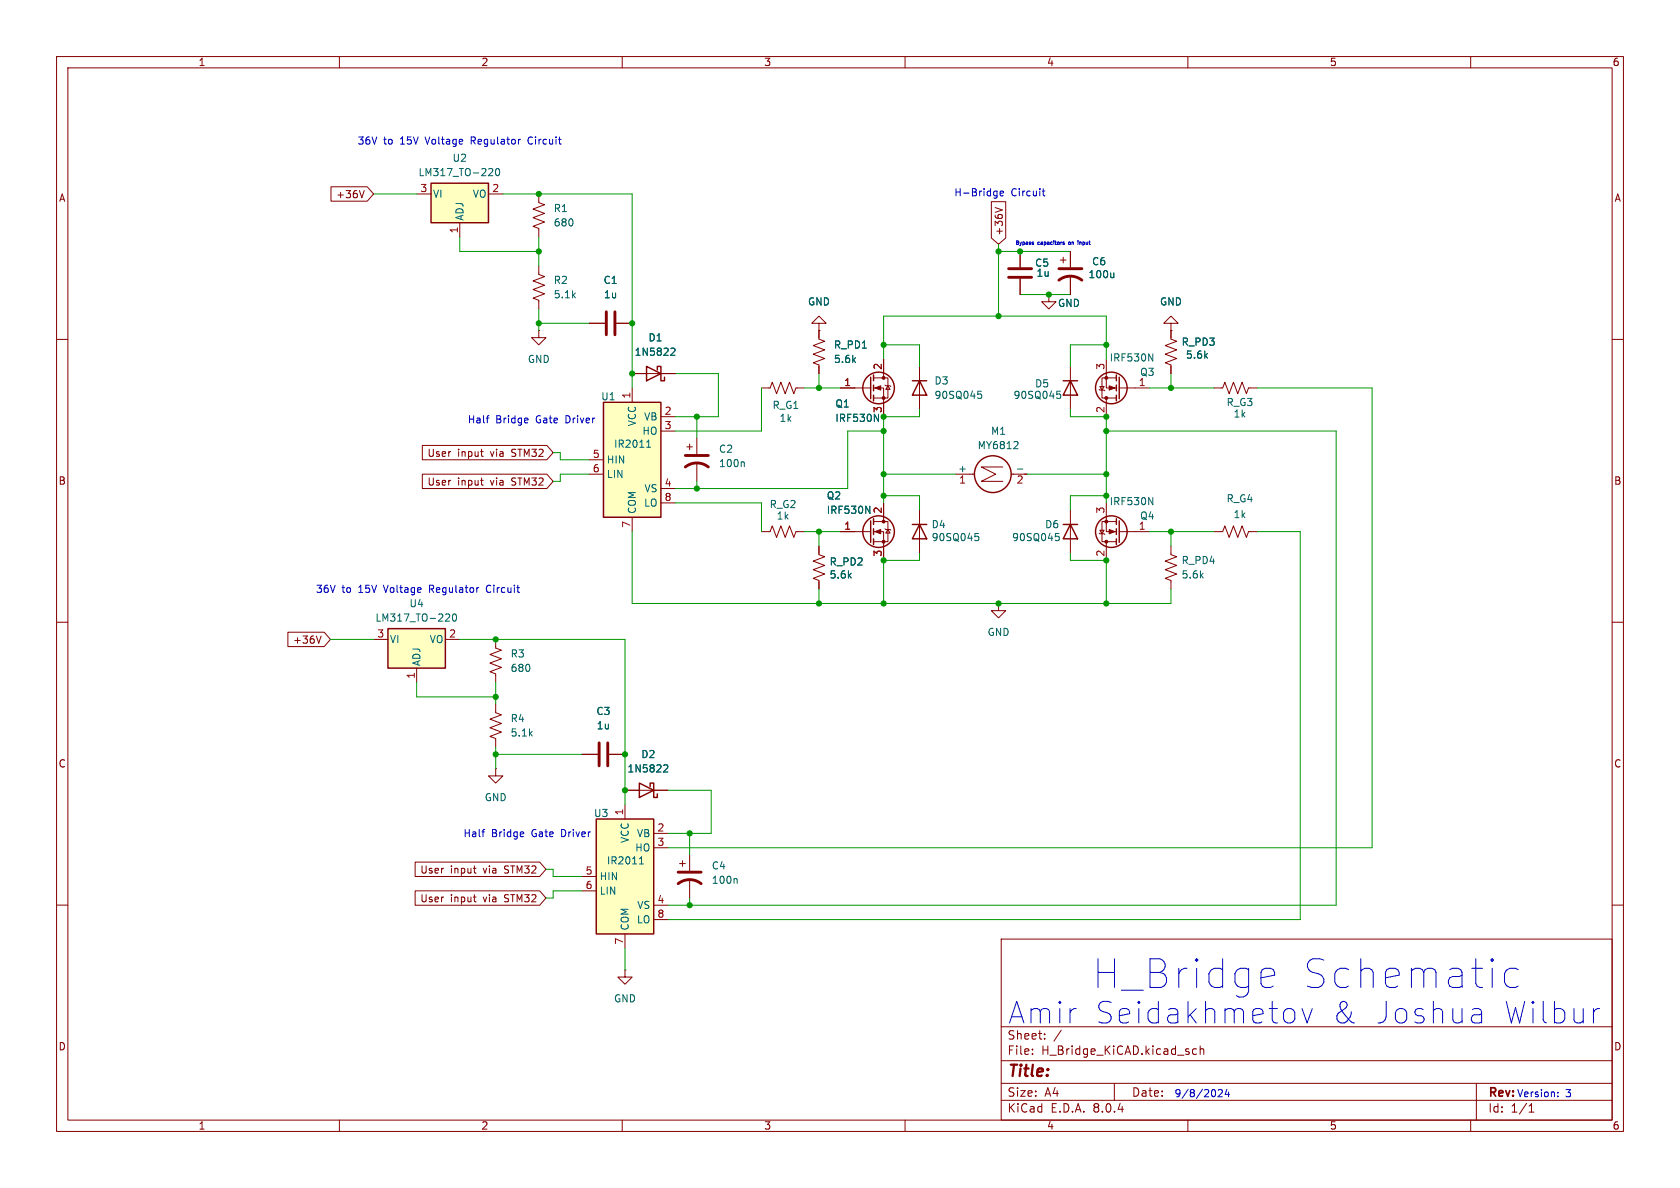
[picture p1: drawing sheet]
<svg xmlns="http://www.w3.org/2000/svg" width="297mm" height="210mm" viewBox="0 0 297 210" stroke-linecap="round" stroke-linejoin="round" font-family="sans-serif">
<g fill="none" stroke="#840000" stroke-width=".18">
<path d="M10 10h277v190h-277zM12 12h273v186h-273zM60 10v2M110 10v2M160 10v2M210 10v2M260 10v2M10 60h2M285 60h2M10 110h2M285 110h2M10 160h2"/>
<path d="M285 160h2M177 166h108v32h-108zM60 198v2M110 198v2M160 198v2M177 194.5h108M177 191.5h108M177 187.5h108M177 181.5h108M182.5 186.3v.1M182.5 185.5v.1M184.7 183.6v.1"/>
<path d="M187.6 182.1l-1.3 2M197 191.5v3M210 198v2M211.5 185.5l-.4-.1-.3 .3v.4l.2 .2h.5M212.2 185.5l.2-.1 .3 .1 .1 .9M212.2 184.9v1.5M260 198v2M261 191.5v6.5M270.3 196.6h.9M270.3 195.5l.4-.4v1.5"/>
</g>
<path d="M106.7 71.1h10.1v20.3h-10.1z" fill="#ffffc2"/>
<g fill="none" stroke="#840000" stroke-width=".25">
<path d="M106.7 71.1h10.1v20.3h-10.1zM114.3 64.8l2.5 1.2-2.5 1.3zM116.2 65.4v-.6h.6v2.5h.7v-.6M153.9 66.7v3.8M154.4 66.3v1M154.4 68.1v1M154.4 69.9v1M161.3 67.3h2.5M162.6 67.3l1.2 2.6h-2.5zM153.9 92.1v3.8M154.4 91.7v1M154.4 93.5v1"/>
<path d="M154.4 95.3v1M161.3 92.7h2.5M162.6 92.7l1.2 2.6h-2.5zM197.4 91.7v1M197.4 93.5v1M197.4 95.3v1M197.9 92.1v3.8"/>
<circle cx="155.3" cy="68.6" r="2.79"/>
<circle cx="155.3" cy="94" r="2.79"/>
<circle cx="196.5" cy="94" r="2.79"/>
</g>
<g fill="none" stroke="#840000" stroke-width=".18">
<path d="M144.8 57.2h1.2l-1.2-1.3-1.3 1.3h1.3v1.2M144.8 58.4h.1M144.8 58.4v1.5l1 .4-2 .8 2 .7-2 .8 2 .8-2 .7 1 .4v1.5M111.8 68.6v2.5M111.8 66h7.6M116.8 73.7h2.6M116.8 76.2h2.6M121.4 79h1M121.9 78.5v1M123.2 77.5v2.8M134.6 68.6h1.5l.4-1 .8 2 .7-2 .8 2 .8-2 .7 2 .4-1h1.5M148.6 68.6h5.3"/>
<path d="M154.4 68.6h1.8v5.1M154.4 66.8h2.6v3.6h-2.6M156.2 63.5v3.3M156.5 68.1l.1 .1h.8l.1 .1M157 68.2l.4 .6h-.8zM162.6 64.8v7.6M214.6 68.6h1.6l.3-1 .8 2 .8-2 .7 2 .8-2 .7 2 .4-1h1.5M104.1 81.3h2.6M104.1 83.8h2.6M111.8 91.4v2.6M116.8 86.4h2.6M116.8 88.9h2.6"/>
<path d="M123.2 81.8v3.3M134.6 94h1.5l.4-1 .8 2 .7-2 .8 2 .8-2 .7 2 .4-1h1.5M144.8 96.5v1.5l1 .4-2 .8 2 .7-2 .8 2 .8-2 .7 1 .4v1.5M148.6 94h5.3M154.4 94h1.8v5.1M154.4 92.2h2.6v3.6h-2.6M156.2 88.9v3.3M156.5 93.5l.1 .1h.8l.1 .1M157 93.6l.4 .6h-.8zM162.6 90.2v7.6M194.3 94.2l.1 .2h.8l.1 .1M194.4 93.7h.8l-.4 .7z"/>
<path d="M195.6 88.9v5.1h1.8M195.6 95.8v3.3M197.4 92.2h-2.6v3.6h2.6M197.9 94h5.3M207 96.5v1.5l1 .4-2 .8 2 .7-2 .8 2 .8-2 .7 1 .4v1.5M214.6 94h1.6l.3-1 .8 2 .8-2 .7 2 .8-2 .7 2 .4-1h1.5M87.6 113v1.6l1 .3-2 .8 2 .8-2 .7 2 .8-2 .7 1 .4v1.6M87.6 124.5v1.5l1 .4-2 .7 2 .8-2 .8 2 .7-2 .8 1 .4v1.5M102.9 133.4h2.8M107.7 133.4h2.8"/>
</g>
<path d="M114.3 79.1h.7M114.4 78.1l.3-.3v1.3M118.8 61.5l.4 .1 .1 .3-.8 .9h.8M154.6 73.2l.7 1.3v-1.3M172.9 69.2h.6M173 69.6h.3l.3 .3-.1 .4-.5 .1M131.4 81.6l.2 .2v.7M153.1 89.5l.7 1.2v-1.2M172.4 94.3h.6M172.5 94.8h.3l.2 .2v.5l-.5 .1M203.1 88l.7 1.2v-1.2" fill="none" stroke="#006464" stroke-width=".18"/>
<path d="M121.2 82.6a3.3 3.3 0 0 1 4 0M121.2 80.5h4M105.9 131.3v4.1M107.4 131.3v4.1" fill="none" stroke="#840000" stroke-width=".51"/>
<g fill="#840000" stroke="#840000" stroke-width=".18">
<path d="M154.7 94l1-.4v.8z"/>
<path d="M196.1 93.6l1 .4-1 .4z"/>
<path d="M154.7 68.6l1-.4v.8z"/>
<circle cx="156.2" cy="95.8" r=".25"/>
<circle cx="156.2" cy="92.2" r=".25"/>
<circle cx="195.6" cy="92.2" r=".25"/>
<circle cx="195.6" cy="95.8" r=".25"/>
<circle cx="156.2" cy="70.4" r=".25"/>
<circle cx="156.2" cy="66.8" r=".25"/>
</g>
<path d="M76.2 32.4h10.2v7h-10.2z" fill="#ffffc2"/>
<g fill="none" stroke="#840000" stroke-width=".25">
<path d="M76.2 32.4h10.2v7h-10.2zM188 67.3h2.5M189.2 67.3l1.3 2.6h-2.5zM197.4 66.3v1M197.4 68.1v1M197.4 69.9v1M197.9 66.7v3.8M188 92.7h2.5M189.2 92.7l1.3 2.6h-2.5zM113 138.4l2.6 1.3-2.6 1.3zM114.9 139.1v-.7h.7v2.6h.6v-.7"/>
<circle cx="196.5" cy="68.6" r="2.79"/>
<circle cx="175.5" cy="83.8" r="3.3"/>
</g>
<g fill="none" stroke="#840000" stroke-width=".18">
<path d="M73.7 34.3h2.5M81.3 39.4v2.5M86.4 34.3h2.5M95.2 34.3v1.5l1.1 .4-2.1 .8 2.1 .7-2.1 .8 2.1 .7-2.1 .8 1 .4v1.5M95.2 58.4v1.3h1.3l-1.3 1.3-1.2-1.3h1.2M95.2 58.4h.1M95.2 47v1.5l1.1 .4-2.1 .8 2.1 .7-2.1 .8 2.1 .7-2.1 .8 1 .4v1.5M104.1 57.2h2.8M109 57.2h2.8M180.3 44.5v2.7M180.3 49.3v2.8M185.4 52.1v1.2h1.3l-1.3 1.3-1.3-1.3h1.3"/>
<path d="M185.4 52.1h.1M187.5 46h1M188 45.5v1M189.2 44.5v2.7M189.2 48.8v3.3M207 58.4v1.5l1 .4-2 .8 2 .7-2 .8 2 .8-2 .7 1 .4v1.5M207 57.2h1.3l-1.3-1.3-1.3 1.3h1.3v1.2M207 58.4h.1M189.2 64.8v7.6M194.3 68.8l.1 .2h.8l.1 .1M194.4 68.3h.8l-.4 .7zM195.6 63.5v5.1h1.8"/>
<path d="M195.6 70.4v3.3M197.4 66.8h-2.6v3.6h2.6M197.9 68.6h5.3M168.9 83.8h3.4M177.3 82.6h-3.8l2.5 1.2-2.5 1.3h3.8M178.8 83.8h2.8M189.2 90.2v7.6M110.5 139.7h7.6M120.1 152.7h1.1M120.6 152.1v1.1M121.9 151.1v2.8M121.9 155.4v3.4"/>
<path d="M110.5 171.5v1.2h1.3l-1.3 1.3-1.3-1.3h1.3M110.5 171.5h.1"/>
</g>
<g fill="none" stroke="#006464" stroke-width=".18">
<path d="M86.6 29.8l.4 .1 .1 .3-.8 .9h.8M87.7 29.9l.2-.1a.68 .68 0 0 1 .4 .6 .68 .68 0 0 1-.4 .7l-.2-.2-.1-.3zM196.9 48.2v.9M196.9 49l-.2 .1M179.9 78.1l.1 .2-.1 .3-.7 .7h.8M186.9 69.2h.6M187 69.6h.3l.2 .3v.4l-.5 .1M203.1 62.6l.7 1.2v-1.2M179.9 82.9h.9M186.6 94.3h.6M186.7 94.8h.3l.3 .2-.1 .5-.5 .1M117.5 135.2l.4 .1 .2 .3-.8 .9h.8"/>
<path d="M130.1 155.3l.2 .2v.7"/>
</g>
<path d="M107.2 55.1v4.1M108.7 55.1v4.1M178.3 49h4.1M178.3 47.5h4.1M187.2 49.5a3.3 3.3 0 0 1 4.1 0M187.2 47.5h4.1M119.9 156.2a3.3 3.3 0 0 1 4.1 0M119.9 154.2h4.1" fill="none" stroke="#840000" stroke-width=".51"/>
<g fill="#840000" stroke="#840000" stroke-width=".18">
<path d="M196.1 68.2l1 .4-1 .4z"/>
<circle cx="195.6" cy="66.8" r=".25"/>
<circle cx="195.6" cy="70.4" r=".25"/>
</g>
<path d="M68.6 111.1h10.1v7h-10.1z" fill="#ffffc2"/>
<path d="M68.6 111.1h10.1v7h-10.1z" fill="none" stroke="#840000" stroke-width=".25"/>
<path d="M66 113h2.6M73.7 118.1v2.6M78.7 113h2.6" fill="none" stroke="#840000" stroke-width=".18"/>
<path d="M79 108.5l.4 .1 .1 .3-.8 .9h.8M80.1 108.7l.2-.2a.68 .68 0 0 1 .4 .7 .68 .68 0 0 1-.4 .6l-.2-.1-.1-.4z" fill="none" stroke="#006464" stroke-width=".18"/>
<path d="M105.4 144.8h10.2v20.3h-10.2z" fill="#ffffc2"/>
<path d="M105.4 144.8h10.2v20.3h-10.2z" fill="none" stroke="#840000" stroke-width=".25"/>
<g fill="none" stroke="#840000" stroke-width=".18">
<path d="M58.5 33h6.4l1.1 1.3-1.1 1.3h-6.4zM64.4 33.7l-.4 1.3M175.3 35.7h2.5v6.4l-1.3 1.1-1.2-1.1zM175.9 36.7l1.3 .4M104.1 57.2h2.8M109 57.2h2.8M144.8 58.4h.1M144.8 58.4v1.3M180.3 44.5v2.7M180.3 49.3v2.8M185.4 52.1h.1M189.2 44.5v2.7"/>
<path d="M189.2 48.8v3.3M207 58.4h.1M207 58.4v1.3M74.7 78.7h22l1.1 1.3-1.1 1.3h-22zM85 79.8h.4M111.8 66h2.5M116.8 66h2.6M144.8 64.8v1.2M148.6 68.6h2.5M156.2 63.5v2.5M156.2 71.1v2.6M207 64.8v1.2"/>
<path d="M74.7 83.8h22l1.1 1.3-1.1 1.3h-22zM85 84.9h.4M85.2 85.7l.2 .1M85.2 80.6l.2 .1M144.8 96.5v1.3M148.6 94h2.5M156.2 88.9v2.5M156.2 96.5v2.6M50.9 111.8h6.4l1.1 1.2-1.1 1.3h-6.4zM56.8 112.4l-.5 1.3M144.8 102.9v1.2M176.5 106.7v1.3h1.3l-1.3 1.2-1.2-1.2h1.2"/>
<path d="M176.5 106.7h.1M87.6 135.9v1.3h1.3l-1.3 1.2-1.2-1.2h1.2M87.6 135.9h.1M102.9 133.4h2.8M107.7 133.4h2.8M110.5 139.7h2.5M115.6 139.7h2.5M73.4 152.4h22l1.1 1.3-1.1 1.2h-22zM73.4 157.5h22l1.1 1.3-1.1 1.2h-22zM83.7 153.5h.5M83.7 158.6h.5M83.9 154.3h.3"/>
<path d="M83.9 159.4h.3M102.9 154.9h2.5M102.9 157.5h2.5M110.5 142.2v2.6M115.6 147.3h2.5M115.6 149.9h2.5M110.5 165.1v2.5M115.6 160h2.5M115.6 162.6h2.5"/>
</g>
<path d="M196.9 48.2v.9M196.9 49l-.2 .1M118.8 61.5l.4 .1 .1 .3-.8 .9h.8M154.6 73.2l.7 1.3v-1.3M153.1 89.5l.7 1.2v-1.2M117.5 135.2l.4 .1 .2 .3-.8 .9h.8M113 152.7h.8M113.2 151.8l.2-.3v1.2" fill="none" stroke="#006464" stroke-width=".18"/>
<g fill="none" stroke="#0000c2" stroke-width=".18">
<path d="M91.9 24.6h.1M93.6 24.3l-.3 .4 .3 .7M175.9 33.8h.4M176.3 33.8v1l-.3 .2M176.3 34.6h-.4M176.8 34.2l.6-.1v-.3h-.4l-.2 .2 .1 .6h.5M184.3 33.8h.4M184.4 33.3v1.1l.3 .2M182.6 43l.1 .1-.2 .1M182.6 42.8h.1M188.1 42.8l-.2 .1 .2 .1v.2h-.2M189 42.8l-.1 .1 .1 .3"/>
<path d="M190.6 42.6h.1M190.6 42.8v.4M190.9 42.8v.4M191.1 42.8l-.2 .1M86 73.9h.5M86.3 73.5h.2M93.3 74v.2l-.6 .1M84.5 103.9h.1M86.2 103.5l-.2 .5 .2 .7M85.2 147.1h.5M85.6 146.6h.1M92.5 147.1l.1 .3-.6 .1"/>
<path d="M224.6 171.2l.5 .2 .2 .5v.5l-2.4 .5M225.1 174.3l-.5 .3M228.7 178.7l.2 .3v1.1l-.2 .4M230.2 178.3l.9 2.5 .9-2.5M260.7 178.3h.7l.3 .2 .2 .3v2M261.9 179.2l-.3 .2h-.9M268.4 171.4l-.5-.2h-1l-.4 .2-.5 .7v1.5l.5 .7 .4 .3h1l.5-.3M281.7 178.3v2.5M282.8 178.3a.97 .97 0 0 0-1.1 .7M215.4 192.7l.5-.1 .2 .4-.8 .9h.8M216.9 192.5l-.3 1h.8M217.2 193v.9"/>
<path d="M261.9 180.6l-.3 .2h-.9M275.4 193.8v.1M275.4 193.1v.1"/>
</g>
<g fill="none" stroke="#009600" stroke-width=".18">
<path d="M66 34.3h7.7M88.9 34.3h22.9v34.3M81.3 41.9v2.6h13.9M95.2 57.2h8.9M95.2 41.9v5.1M95.2 54.6v3.8M176.5 43.2v12.7M176.5 44.5h12.7M180.3 52.1h8.9M119.4 66h7.6v7.7h-7.6M123.2 73.7v3.8M134.6 68.6v7.6h-15.2"/>
<path d="M142.2 68.6h6.4M144.8 66v2.6M156.2 63.5v-7.6h39.4v7.6M156.2 76.2h-6.3v10.2h-30.5M156.2 61h6.4v3.8M162.6 72.4v1.3h-6.4v15.2M189.2 72.4v1.3h6.4v15.2M195.6 76.2h40.6v83.8h-118.1M195.6 61h-6.4v3.8M203.2 68.6h11.4M207 66v2.6M222.2 68.6h20.4v81.3h-124.5"/>
<path d="M97.8 80h1.3v1.3h5M104.1 83.8h-5v1.3h-1.3M111.8 94v12.7h95.2v-2.6M119.4 88.9h15.2v5.1M123.2 85.1v1.3M142.2 94h6.4M144.8 94v2.5M156.2 87.6h6.4v2.6M156.2 83.8h12.7M162.6 97.8v1.3h-6.4v7.6M181.6 83.8h14M189.2 97.8v1.3h6.4v7.6"/>
<path d="M195.6 87.6h-6.4v2.6M203.2 94h11.4M207 94v2.5M222.2 94h7.7v68.6h-111.8M58.4 113h7.6M81.3 113h29.2v29.2M144.8 104.1v2.6M73.7 120.7v2.5h13.9M87.6 120.7v3.8M87.6 132.1v3.8M87.6 133.4h15.3M118.1 139.7h7.6v7.6h-7.6"/>
<path d="M96.5 153.7h1.3v1.2h5.1M102.9 157.5h-5.1v1.3h-1.3M121.9 147.3v3.8M121.9 158.8v1.2M110.5 167.6v3.9"/>
</g>
<g fill="#009600" stroke="#009600" stroke-width=".18">
<circle cx="121.9" cy="160" r=".46"/>
<circle cx="121.9" cy="147.3" r=".46"/>
<circle cx="110.5" cy="139.7" r=".46"/>
<circle cx="110.5" cy="133.4" r=".46"/>
<circle cx="87.6" cy="123.2" r=".46"/>
<circle cx="87.6" cy="133.4" r=".46"/>
<circle cx="87.6" cy="113" r=".46"/>
<circle cx="111.8" cy="66" r=".46"/>
<circle cx="123.2" cy="73.7" r=".46"/>
<circle cx="123.2" cy="86.4" r=".46"/>
<circle cx="144.8" cy="106.7" r=".46"/>
<circle cx="144.8" cy="94" r=".46"/>
<circle cx="144.8" cy="68.6" r=".46"/>
<circle cx="95.2" cy="34.3" r=".46"/>
<circle cx="95.2" cy="44.5" r=".46"/>
<circle cx="95.2" cy="57.2" r=".46"/>
<circle cx="111.8" cy="57.2" r=".46"/>
<circle cx="195.6" cy="61" r=".46"/>
<circle cx="207" cy="68.6" r=".46"/>
<circle cx="195.6" cy="73.7" r=".46"/>
<circle cx="176.5" cy="44.5" r=".46"/>
<circle cx="180.3" cy="44.5" r=".46"/>
<circle cx="185.4" cy="52.1" r=".46"/>
<circle cx="176.5" cy="55.9" r=".46"/>
<circle cx="195.6" cy="76.2" r=".46"/>
<circle cx="195.6" cy="83.8" r=".46"/>
<circle cx="156.2" cy="73.7" r=".46"/>
<circle cx="156.2" cy="76.2" r=".46"/>
<circle cx="156.2" cy="83.8" r=".46"/>
<circle cx="156.2" cy="61" r=".46"/>
<circle cx="207" cy="94" r=".46"/>
<circle cx="195.6" cy="87.6" r=".46"/>
<circle cx="195.6" cy="99.1" r=".46"/>
<circle cx="156.2" cy="106.7" r=".46"/>
<circle cx="156.2" cy="99.1" r=".46"/>
<circle cx="156.2" cy="87.6" r=".46"/>
<circle cx="176.5" cy="106.7" r=".46"/>
<circle cx="195.6" cy="106.7" r=".46"/>
</g>
<g font-size="7.1" fill="#0000c2">
<text x="193.2" y="175">H_Bridge</text>
<text x="229.9" y="175">Schematic</text>
</g>
<g font-size="5.3" fill="#0000c2">
<text x="178.3" y="181.2">Amir</text>
<text x="193.4" y="181.2">Seidakhmetov</text>
<text x="235" y="181.2">&amp;</text>
<text x="242.3" y="181.2">Joshua</text>
<text x="264.7" y="181.2">Wilbur</text>
</g>
<text font-size="2.8" fill="#840000" x="178" y="190.9">Title:</text>
<g font-size="2.1" fill="#840000">
<text x="178" y="184">Sheet:</text>
<text x="178" y="186.7">File:</text>
<text x="184.1" y="186.7">H_Bridge_KiCAD.kicad_sch</text>
<text x="178" y="196.9">KiCad</text>
<text x="178" y="194.1">Size:</text>
<text x="184.7" y="194.1">A4</text>
<text x="185.7" y="196.9">E.D.A.</text>
<text x="193.3" y="196.9">8.0.4</text>
<text x="200" y="194.1">Date:</text>
<text x="263" y="194.3">Rev:</text>
<text x="263" y="196.9">Id:</text>
<text x="267.1" y="196.9">1/1</text>
</g>
<g font-size="1.8" fill="#840000">
<text x="35" y="11.9">1</text>
<text x="85" y="11.9">2</text>
<text x="135" y="11.9">3</text>
<text x="185" y="11.9">4</text>
<text x="235" y="11.9">5</text>
<text x="285" y="11.9">6</text>
<text x="10.3" y="35.9">A</text>
<text x="59.3" y="35.2">+36V</text>
<text x="285.3" y="35.9">A</text>
<text x="177.5" y="41.8" transform="rotate(-90 177.5 41.8)">+36V</text>
<text x="75.5" y="81">User</text>
<text x="80.9" y="81">input</text>
<text x="86.8" y="81">via</text>
<text x="90.7" y="81">STM32</text>
<text x="10.3" y="85.9">B</text>
<text x="75.5" y="86">User</text>
<text x="80.9" y="86">input</text>
<text x="86.8" y="86">via</text>
<text x="90.7" y="86">STM32</text>
<text x="285.3" y="85.9">B</text>
<text x="51.7" y="114">+36V</text>
<text x="10.3" y="135.9">C</text>
<text x="285.3" y="135.9">C</text>
<text x="74.2" y="154.6">User</text>
<text x="79.6" y="154.6">input</text>
<text x="85.6" y="154.6">via</text>
<text x="89.5" y="154.6">STM32</text>
<text x="74.2" y="159.7">User</text>
<text x="79.6" y="159.7">input</text>
<text x="85.6" y="159.7">via</text>
<text x="89.5" y="159.7">STM32</text>
<text x="10.3" y="185.9">D</text>
<text x="285.3" y="185.9">D</text>
<text x="35" y="199.9">1</text>
<text x="85" y="199.9">2</text>
<text x="135" y="199.9">3</text>
<text x="185" y="199.9">4</text>
<text x="235" y="199.9">5</text>
<text x="285" y="199.9">6</text>
</g>
<g font-size="1.8" fill="#0000c2">
<text x="63.1" y="25.8">36V</text>
<text x="67.8" y="25.8">to</text>
<text x="70.9" y="25.8">15V</text>
<text x="75.5" y="25.8">Voltage</text>
<text x="83.7" y="25.8">Regulator</text>
<text x="94" y="25.8">Circuit</text>
<text x="168.6" y="34.9">H-Bridge</text>
<text x="178.7" y="34.9">Circuit</text>
<text x="82.6" y="75">Half</text>
<text x="87.6" y="75">Bridge</text>
<text x="94.9" y="75">Gate</text>
<text x="100.3" y="75">Driver</text>
<text x="55.8" y="105">36V</text>
<text x="60.4" y="105">to</text>
<text x="63.5" y="105">15V</text>
<text x="68.2" y="105">Voltage</text>
<text x="76.3" y="105">Regulator</text>
<text x="86.7" y="105">Circuit</text>
<text x="81.8" y="148.2">Half</text>
<text x="86.9" y="148.2">Bridge</text>
<text x="94.1" y="148.2">Gate</text>
<text x="99.5" y="148.2">Driver</text>
<text x="207.5" y="194.2">9/8/2024</text>
<text x="268.1" y="194.2">Version:</text>
<text x="276.8" y="194.2">3</text>
</g>
<g font-size="1.8" fill="#006464">
<text x="79.9" y="28.8">U2</text>
<text x="73.9" y="31.3">LM317_TO-220</text>
<text x="76.5" y="35.2">VI</text>
<text x="83.5" y="35.2">VO</text>
<text x="82.1" y="39.1" transform="rotate(-90 82.1 39.1)">ADJ</text>
<text x="97.8" y="37.7">R1</text>
<text x="97.8" y="40.2">680</text>
<text x="182.9" y="47.3">C5</text>
<text x="193" y="47.1">C6</text>
<text x="97.8" y="50.4">R2</text>
<text x="97.8" y="52.9">5.1k</text>
<text x="106.6" y="50.4">C1</text>
<text x="106.7" y="52.9">1u</text>
<text x="183.1" y="49.1">1u</text>
<text x="192.3" y="49.4">100u</text>
<text x="142.7" y="54.2">GND</text>
<text x="186.9" y="54.5">GND</text>
<text x="205" y="54.2">GND</text>
<text x="93.2" y="64.4">GND</text>
<text x="112.1" y="63.1">1N5822</text>
<text x="114.5" y="60.6">D1</text>
<text x="147.3" y="61.8">R_PD1</text>
<text x="147.3" y="64.4">5.6k</text>
<text x="196.1" y="64.1">IRF530N</text>
<text x="208.8" y="61.3">R_PD3</text>
<text x="209.6" y="63.6">5.6k</text>
<text x="106.2" y="71">U1</text>
<text x="165.1" y="68.2">D3</text>
<text x="165.1" y="70.7">90SQ045</text>
<text x="179.1" y="70.7">90SQ045</text>
<text x="182.9" y="68.7">D5</text>
<text x="201.5" y="66.6">Q3</text>
<text x="216.7" y="72">R_G3</text>
<text x="112.6" y="75.5" transform="rotate(-90 112.6 75.5)">VCC</text>
<text x="113.5" y="77.1">HO</text>
<text x="113.8" y="74.5">VB</text>
<text x="136.5" y="72.5">R_G1</text>
<text x="137.7" y="74.8">1k</text>
<text x="147.6" y="72.2">Q1</text>
<text x="147.6" y="74.8">IRF530N</text>
<text x="175.1" y="77.1">M1</text>
<text x="218" y="74">1k</text>
<text x="107.2" y="82.1">HIN</text>
<text x="108.5" y="79.3">IR2011</text>
<text x="127" y="80.2">C2</text>
<text x="127" y="82.8">100n</text>
<text x="169.3" y="83.6">+</text>
<text x="172.7" y="79.6">MY6812</text>
<text x="107.2" y="84.7">LIN</text>
<text x="113.8" y="89.8">LO</text>
<text x="113.8" y="87.2">VS</text>
<text x="146.1" y="88.5">Q2</text>
<text x="196.1" y="89.5">IRF530N</text>
<text x="216.7" y="89">R_G4</text>
<text x="112.6" y="90.9" transform="rotate(-90 112.6 90.9)">COM</text>
<text x="136" y="90">R_G2</text>
<text x="137.2" y="92">1k</text>
<text x="146.1" y="91">IRF530N</text>
<text x="164.6" y="93.6">D4</text>
<text x="164.6" y="95.9">90SQ045</text>
<text x="178.8" y="95.9">90SQ045</text>
<text x="184.7" y="93.6">D6</text>
<text x="201.5" y="92">Q4</text>
<text x="218" y="91.8">1k</text>
<text x="146.6" y="100.2">R_PD2</text>
<text x="208.8" y="99.9">R_PD4</text>
<text x="72.3" y="107.5">U4</text>
<text x="146.6" y="102.5">5.6k</text>
<text x="208.8" y="102.5">5.6k</text>
<text x="66.3" y="110.1">LM317_TO-220</text>
<text x="68.8" y="113.9">VI</text>
<text x="75.9" y="113.9">VO</text>
<text x="174.5" y="112.6">GND</text>
<text x="74.5" y="117.9" transform="rotate(-90 74.5 117.9)">ADJ</text>
<text x="90.2" y="116.4">R3</text>
<text x="90.2" y="119">680</text>
<text x="90.2" y="127.9">R4</text>
<text x="90.2" y="130.4">5.1k</text>
<text x="105.3" y="126.6">C3</text>
<text x="105.4" y="129.1">1u</text>
<text x="110.8" y="136.8">1N5822</text>
<text x="113.3" y="134.2">D2</text>
<text x="85.6" y="141.8">GND</text>
<text x="104.9" y="144.6">U3</text>
<text x="111.4" y="149.1" transform="rotate(-90 111.4 149.1)">VCC</text>
<text x="112.5" y="148.2">VB</text>
<text x="105.9" y="155.8">HIN</text>
<text x="107.2" y="153">IR2011</text>
<text x="112.2" y="150.7">HO</text>
<text x="125.7" y="153.9">C4</text>
<text x="105.9" y="158.3">LIN</text>
<text x="112.6" y="160.9">VS</text>
<text x="125.7" y="156.4">100n</text>
<text x="111.4" y="164.6" transform="rotate(-90 111.4 164.6)">COM</text>
<text x="112.5" y="163.4">LO</text>
<text x="108.5" y="177.4">GND</text>
</g>
<g font-size="1.8" fill="#a90000">
<text x="74.2" y="34">3</text>
<text x="86.9" y="34">2</text>
<text x="81" y="41.3" transform="rotate(-90 81 41.3)">1</text>
<text x="156" y="65.5" transform="rotate(-90 156 65.5)">2</text>
<text x="195.3" y="65.5" transform="rotate(-90 195.3 65.5)">3</text>
<text x="111.5" y="70.6" transform="rotate(-90 111.5 70.6)">1</text>
<text x="149.2" y="68.3">1</text>
<text x="201.2" y="68.3">1</text>
<text x="117.4" y="73.4">2</text>
<text x="117.4" y="75.9">3</text>
<text x="156" y="73.1" transform="rotate(-90 156 73.1)">3</text>
<text x="195.3" y="73.1" transform="rotate(-90 195.3 73.1)">2</text>
<text x="104.7" y="81">5</text>
<text x="104.7" y="83.6">6</text>
<text x="117.4" y="86.1">4</text>
<text x="117.4" y="88.6">8</text>
<text x="169.5" y="85.8">1</text>
<text x="179.6" y="85.8">2</text>
<text x="111.5" y="93.4" transform="rotate(-90 111.5 93.4)">7</text>
<text x="149.2" y="93.7">1</text>
<text x="156" y="90.9" transform="rotate(-90 156 90.9)">2</text>
<text x="195.3" y="90.9" transform="rotate(-90 195.3 90.9)">3</text>
<text x="201.2" y="93.7">1</text>
<text x="156" y="98.5" transform="rotate(-90 156 98.5)">3</text>
<text x="195.3" y="98.5" transform="rotate(-90 195.3 98.5)">2</text>
<text x="66.6" y="112.8">3</text>
<text x="79.3" y="112.8">2</text>
<text x="73.4" y="120.1" transform="rotate(-90 73.4 120.1)">1</text>
<text x="110.2" y="144.2" transform="rotate(-90 110.2 144.2)">1</text>
<text x="116.1" y="147.1">2</text>
<text x="116.1" y="149.6">3</text>
<text x="103.4" y="154.7">5</text>
<text x="103.4" y="157.2">6</text>
<text x="116.1" y="159.8">4</text>
<text x="110.2" y="167.1" transform="rotate(-90 110.2 167.1)">7</text>
<text x="116.1" y="162.3">8</text>
</g>
<g font-size=".9" fill="#0000c2">
<text x="179.4" y="43.5">Bypass</text>
<text x="183.5" y="43.5">capacitors</text>
<text x="189.3" y="43.5">on</text>
<text x="191.2" y="43.5">input</text>
</g>
</svg>
